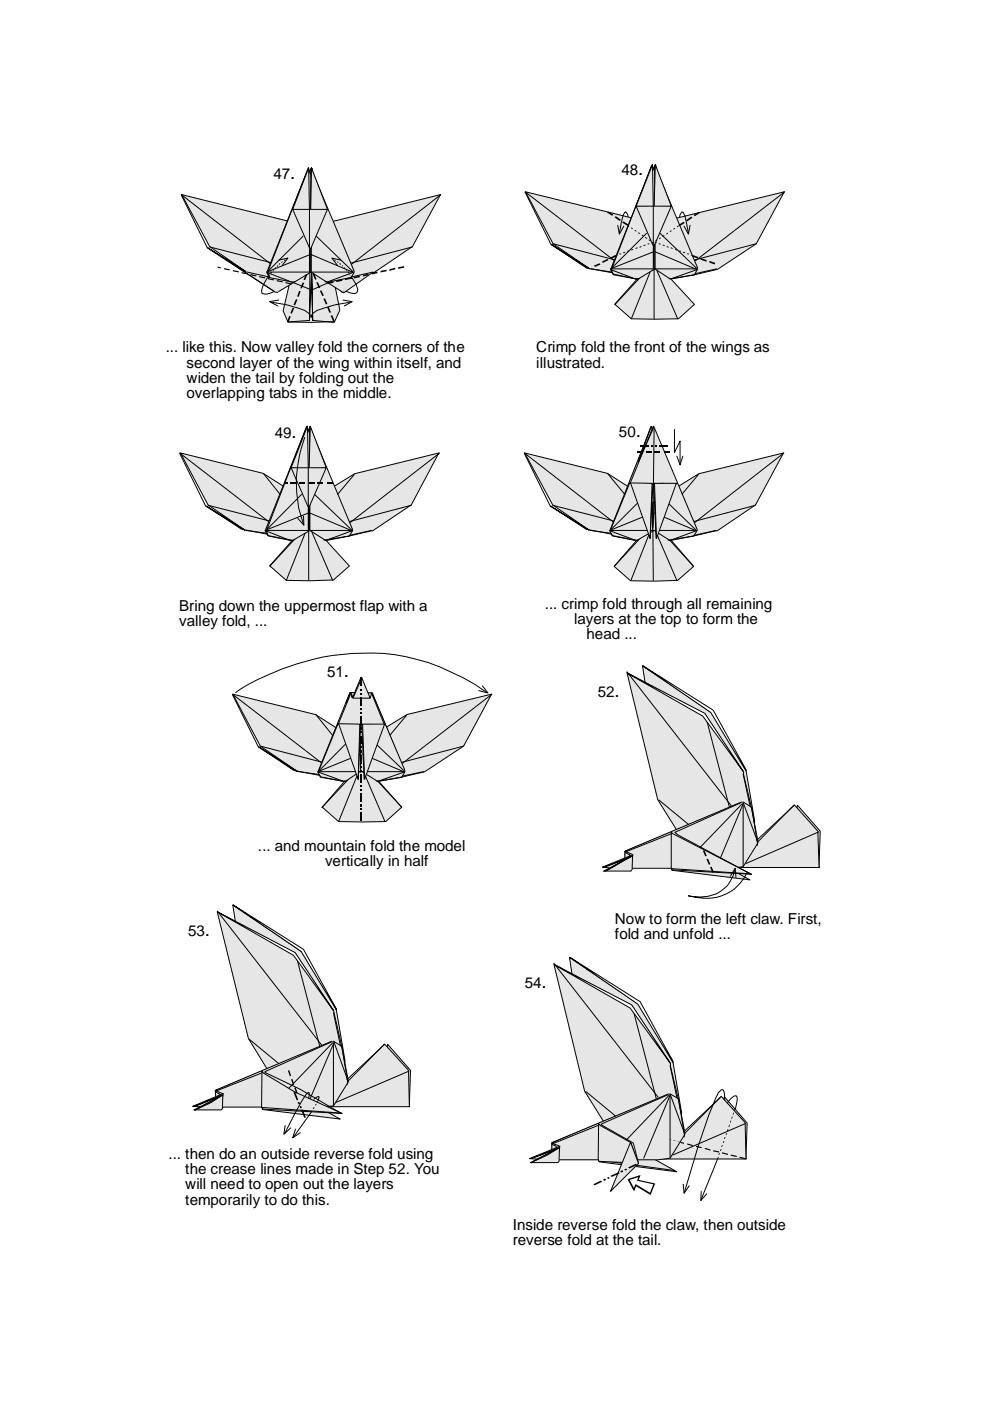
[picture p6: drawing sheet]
<svg xmlns="http://www.w3.org/2000/svg" width="210mm" height="297mm" viewBox="0 0 210 297" stroke-linecap="round" stroke-linejoin="round" font-family="sans-serif">
<path d="M154.3 233.7l1.4-1.3h.4l.2 .3a19.5 19.5 0 0 1-1.8 6.9l-2.4 6.1" fill="none" stroke="#000" stroke-width=".21"/>
<path d="M127.2 239.3l16.3 9.1-16.5-2.1z" fill-rule="evenodd" fill="#e6e6e6"/>
<path d="M127.2 239.3l16.3 9.1-16.5-2.1zM129 246.2l14.1 2" fill="none" stroke="#000" stroke-width=".21"/>
<path d="M142.7 177.5l16.3 9-16.5-2z" fill-rule="evenodd" fill="#e6e6e6"/>
<path d="M142.7 177.5l16.3 9-16.5-2z" fill="none" stroke="#000" stroke-width=".21"/>
<path d="M169.1 170.7l4.8 5.5-.2 7.7-5-11.7z" fill-rule="evenodd" fill="#e6e6e6"/>
<path d="M169.1 170.7l4.8 5.5-.2 7.7-5-11.7z" fill="none" stroke="#000" stroke-width=".21"/>
<path d="M136.2 141.2l14.8 10 7.2 12 1.8 11-.7 4.2-13.3-.9-5.5-8.7z" fill-rule="evenodd" fill="#e6e6e6"/>
<path d="M136.2 141.2l14.8 10 7.2 12 1.8 11-.7 4.2-13.3-.9-5.5-8.7z" fill="none" stroke="#000" stroke-width=".21"/>
<path d="M136.3 141.2l14.9 9.4 7 12.6v.2l-7.5-12.3z" fill-rule="evenodd" fill="#fff"/>
<path d="M136.3 141.2l14.9 9.4 7 12.6v.2l-7.5-12.3z" fill="none" stroke="#000" stroke-width=".21"/>
<path d="M138.6 91l4.7 21.4-2.4 .9 6.2 6.8-3.4 2.9-4.9 .2-5.1-.1-3.5-3 6.2-6.7-2.3-1.1z" fill-rule="evenodd" fill="#e6e6e6"/>
<path d="M138 90.6l-8.5 22 .4 1M138.6 91l4.7 21.4-2.4 .9 6.2 6.8-3.4 2.9-4.9 .2-5.1-.1-3.5-3 6.2-6.7-2.3-1.1zM137.7 113.1l-3.9 9.9M139.1 112.9l4.4 10.1" fill="none" stroke="#000" stroke-width=".21"/>
<path d="M66.1 35.7l6 30-1.1 2.5-5 .2-5-.1-1-2.4 2-8.3h-.3z" fill-rule="evenodd" fill="#e6e6e6"/>
<path d="M66.1 35.7l6 30-1.1 2.5-5 .2-5-.1-1-2.4 2-8.3h-.3zM62.3 60l3.8 1.5M69.5 60l-3.2 1.4" fill="none" stroke="#000" stroke-width=".21"/>
<path d="M66.1 57.1l.2 10.8-.3-9.9-.4 9.9 .1-10.1z" fill-rule="evenodd" fill="#fff"/>
<path d="M66.1 57.1l.2 10.8-.3-9.9-.4 9.9 .1-10.1zM65.6 67.9l-4.6 .4M66.3 67.9l4.6 .5" fill="none" stroke="#000" stroke-width=".21"/>
<path d="M133.3 250l2.3-.7-.3 .9 3.5 .8-.9 2.1-3-1.9-.4 1.1z" fill-rule="evenodd" fill="#fff"/>
<g fill="#000">
<path d="M133 250h.2l.1 .2 .1-.2zM133.1 250.1l.3-.1 1.2 2.3h-.3zM134.7 251.1l.3 .2-.5 1-.2-.1zM134.3 252.2l.2 .1v.3l-.2-.3h.3zM134.8 251.1h.2l-.3 .3 .3-.1-.3-.2zM134.7 251.4l.3-.3 3 1.9-.2 .3zM135.5 249.2l.2 .2-.3 .9-.3-.2zM135.1 250.1l.3 .2-.1-.2v.3l-.3-.1zM133.2 250l2.4-.8 .1 .3-2.4 .7zM135.5 249.2l.2 .3-.1-.3 .2-.1-.1 .3zM138.6 250.9l.3 .2-.9 2.1-.2-.2zM137.8 253l.2 .2-.1 .2-.1-.1 .2-.3z"/>
<path d="M135.3 250.1l3.5 .8v.2l-3.5-.7zM138.6 250.9l.2 .2v-.2h.1v.2z"/>
</g>
<path d="M70.3 47l23.1-5.7-5.9 11-8.2 5.5h-.3l-6.1 4.3-.3-.1-2.9-2.9z" fill-rule="evenodd" fill="#e6e6e6"/>
<path d="M70.3 47l23.1-5.7-5.9 11-8.2 5.5h-.3l-6.1 4.3-.3-.1-2.9-2.9z" fill="none" stroke="#000" stroke-width=".21"/>
<path d="M38.5 41.3l23.1 5.7 .6 12.1-3.4 2.8h-.5l-14.3-9.4 8.2 5.1-7.8-5.3z" fill-rule="evenodd" fill="#e6e6e6"/>
<path d="M38.4 41.3l18.9 14.6M38.5 41.3l23.1 5.7 .6 12.1-3.4 2.8h-.5l-14.3-9.4 8.2 5.1-7.8-5.3zM44.4 52.4l12.9 3.3" fill="none" stroke="#000" stroke-width=".21"/>
<path d="M65.4 35.7l9.7 22-2.4 4.3-6.7-4.3-7.2 4.3-2.2-4.2z" fill-rule="evenodd" fill="#e6e6e6"/>
<path d="M65.3 35.8l-8.6 22 .4 1M65.4 35.7l9.7 22-2.4 4.3-6.7-4.3-7.2 4.3-2.2-4.2zM65.8 57.4l.2-21.6v21.8M87.5 52.4l-13.2 3.4M93.5 41.3l-18.9 14.7" fill="none" stroke="#000" stroke-width=".21"/>
<path d="M66 36.1l9.2 21.5-.9-.1-8-18.9z" fill-rule="evenodd" fill="#e6e6e6"/>
<path d="M65.3 36l-2.7 7.3 3.4-7.5 9.1 21.7M38.4 41.3l5.5 11.2 14.4 9.4M56.6 57.8l5.5 2.1M56.8 57.7h18M64.3 50.1l-7.7 7.6M65.8 54l-9.2 3.7M66 54l8.9 3.8M67.1 50.1l7.7 7.5M74.8 57.8l-5.5 2" fill="none" stroke="#000" stroke-width=".21"/>
<path d="M65.4 35.6l.2 9.2-3.5-.4z" fill="#e6e6e6"/>
<path d="M65.4 35.6l.2 9.2-3.5-.4z" fill="none" stroke="#000" stroke-width=".21"/>
<path d="M66 35.6l3.4 8.8-3.5 .4z" fill="#e6e6e6"/>
<path d="M66 35.6l3.4 8.8-3.5 .4z" fill="none" stroke="#000" stroke-width=".21"/>
<path d="M62.1 44.4h7.3l-3.6 8.5z" fill="#e6e6e6"/>
<path d="M52.4 57.7l4.8 1.2 4.8 .9 .6-.1M62.1 44.4h7.3l-3.6 8.5zM65.6 44.4v8.3M65.6 52.9v5M66 52.5v5.2M79.1 57.7l-9.5 2.1-.7-.1" fill="none" stroke="#000" stroke-width=".21"/>
<g fill="#e6e6e6">
<path d="M56.7 58.8l1 .3 1.4 2.7h-.8z" fill-rule="evenodd"/>
<path d="M73.8 59.1l1-.3-1.6 2.9-.6 .3z" fill-rule="evenodd"/>
</g>
<g fill="#000">
<path d="M46.1 56.5l.7 .2v.2l-.7-.1zM47.5 56.8l1.2 .3v.2l-1.2-.2zM49.4 57.3l1.2 .2v.3l-1.2-.3zM51.2 57.7l1.3 .2v.3l-1.3-.3zM53.1 58.1l1.3 .3v.2l-1.3-.2zM54.9 58.5l1.3 .3v.2l-1.3-.2zM56.8 59h.2zM56.8 59l.1-.1 .1 .1zM56.9 58.9l.1-.1 .1 .2h-.1zM56.9 58.8l.2 .1zM56.9 58.9l.1-.1 .1 .2zM57.1 58.4v-.1l.1 .1-.1 .1z"/>
<path d="M57.2 58.1v.3zM57.1 58.3l.1 .1zM57.4 57.8l.1 .1zM57.4 57.8l.2-.2 .1 .2-.2 .1zM57.9 57.2v.3zM58 57.1v.2zM57.9 57.2l.1 .1zM56.8 59l1.3 .2v.3l-1.3-.3zM58.3 56.8v.2zM58.3 56.8l.1-.1 .1 .1-.2 .2zM58.4 56.6l.1 .2zM58.4 56.7l.1 .1z"/>
<path d="M58.7 56.4l.1-.2 .1 .2-.1 .2zM58.8 56.2h.1l.1 .1-.1 .1zM58.8 56.2l.1 .2zM59.1 56l.2-.2 .1 .2-.2 .2zM59.3 55.8l.1-.1v.2v.1zM59.3 55.8l.1 .2zM59.6 55.6l.3-.2v.2l-.2 .1zM58.7 59.4l1.2 .2v.3l-1.2-.3zM60.2 55.2l.3-.2v.1l-.2 .3zM60.7 54.8l.1-.1v.3zM64.2 59.9l.3 .1-.5 1.2-.3-.1zM64.9 58.1l.3 .1-.5 1.2-.4-.1z"/>
<path d="M66.3 58.1l.3-.1 .5 1.2-.3 .1zM67.1 59.9l.3-.1 .5 1.2-.3 .1zM69.4 59.9l1.3-.3v.4l-1.3 .2zM70.6 54.7v.3zM71 55l.2 .2-.1 .2-.2-.3zM71.3 59.5l1.3-.3v.3l-1.3 .3zM71.5 55.4l.3 .2-.1 .1-.2-.1zM72.1 55.7v.3zM72.1 55.8v.2zM72.1 55.8l.2 .2-.1 .2-.1-.2zM72.6 56.2v.2zM72.6 56.2v.3z"/>
<path d="M73 56.6l-.1 .2zM73 56.7l-.1 .1zM73.2 59l1.2-.2v.3l-1.2 .3zM73 56.7l.2 .1v.2l-.3-.2zM73.3 57.1l.2 .2zM73.4 57.3l.1-.1zM73.5 57.2v.3zM74 57.8l-.1 .1zM73.8 57.6l.2 .2-.1 .1-.2-.1zM74.1 58.1l.2 .3zM74.2 58.4h.1zM74.3 59h.2z"/>
<path d="M74.3 58.9l.2 .1zM74.3 58.7l.2 .2zM74.3 58.9h.2zM75 58.7l1.3-.3v.4l-1.3 .2zM77 58.3l1.1-.3v.4l-1.1 .2zM78.8 57.9l1.2-.3v.3l-1.2 .3zM80.7 57.4l1.3-.2v.3l-1.3 .3zM82.5 57.1l1.3-.3v.3l-1.3 .3zM84.4 56.7l1.3-.3v.4l-1.3 .2zM61.3 67l.3 .1-.4 1.2-.3-.1zM60.5 59.8l1.3 .3v.2l-1.3-.2zM62.1 65.2l.3 .1-.5 1.2-.3-.1z"/>
<path d="M62.7 63.4l.4 .1-.5 1.2-.4-.1zM63.4 61.7l.4 .1-.5 1.1h-.3zM67.8 61.7l.4-.1 .5 1.1-.4 .1zM68.6 63.4l.3-.1 .5 1.2h-.3zM69.3 65.1h.4l.5 1.1-.4 .1zM70.1 66.9l.3-.1 .6 1.2-.4 .1z"/>
</g>
<path d="M56.7 58.8l-.9 1.7-.3 1.1v.6a2.61 2.61 0 0 0 2.4-.3M59.1 55.1l1.9-.4-1.1 1.5M72.2 55.1l-1.8-.4 1.1 1.5M57.4 64l3.4 .6 3.8 1.2 1.2 1-.2 .6M59.1 63.6l-2 .4 1.8 .9M72.7 63.6l2 .4-1.7 .9M74.4 64l-3.4 .6-3.8 1.2-1.2 1 .2 .6" fill="none" stroke="#000" stroke-width=".21"/>
<path d="M139 35.1l4.4 21.7-2.3 1.1 6.1 6.6-3.4 3.1h-9.9l-3.5-3.1 6.2-6.6-2.3-1.1z" fill-rule="evenodd" fill="#e6e6e6"/>
<path d="M139 35.1l4.4 21.7-2.3 1.1 6.1 6.6-3.4 3.1h-9.9l-3.5-3.1 6.2-6.6-2.3-1.1z" fill="none" stroke="#000" stroke-width=".21"/>
<path d="M143.1 46.3l23.2-5.6-5.9 11-8.3 5.4a24.9 24.9 0 0 1-9.6 1.3z" fill-rule="evenodd" fill="#e6e6e6"/>
<path d="M143.1 46.3l23.2-5.6-5.9 11-8.3 5.4a24.9 24.9 0 0 1-9.6 1.3z" fill="none" stroke="#000" stroke-width=".21"/>
<path d="M111.4 40.7l23.1 5.6 .6 12.1-2.8-.1-7.9-1.5-7.5-5 8.2 5.2-7.8-5.3z" fill-rule="evenodd" fill="#e6e6e6"/>
<path d="M111.3 40.7l18.9 14.5M111.4 40.7l23.1 5.6 .6 12.1-2.8-.1-7.9-1.5-7.5-5 8.2 5.2-7.8-5.3zM117.3 51.7l12.9 3.4" fill="none" stroke="#000" stroke-width=".21"/>
<path d="M138.3 35l9.6 22-.7 1.3-5.1 .8-3.2-2.1-3.7 2.2-5.2-1.1-.5-.9z" fill-rule="evenodd" fill="#e6e6e6"/>
<path d="M138.1 35.2l-8.5 22 .4 .9M138.3 35l9.6 22-.7 1.3-5.1 .8-3.2-2.1-3.7 2.2-5.2-1.1-.5-.9zM138.9 35.2l-.3 21.6M138.9 35.1v21.8M160.4 51.7l-13.2 3.4M166.4 40.7l-19 14.6" fill="none" stroke="#000" stroke-width=".21"/>
<path d="M138.9 35.4l9.1 21.5-.8-.1-8.1-18.8z" fill-rule="evenodd" fill="#e6e6e6"/>
<path d="M138.1 35.3l-2.7 7.3 3.5-7.4 9 21.6M111.3 40.8l5.5 11 7.4 4.8M129.5 57.2l5.4 2M129.7 57h18M137.1 49.5l-7.6 7.5M138.6 53.4l-9.1 3.6M138.9 53.4l8.9 3.8M140 49.5l7.7 7.4M147.7 57.2l-5.5 1.9" fill="none" stroke="#000" stroke-width=".21"/>
<path d="M138.3 34.9l.2 9.2-3.6-.4z" fill="#e6e6e6"/>
<path d="M138.3 34.9l.2 9.2-3.6-.4z" fill="none" stroke="#000" stroke-width=".21"/>
<path d="M138.9 34.9l3.4 8.8-3.6 .4z" fill="#e6e6e6"/>
<path d="M138.9 34.9l3.4 8.8-3.6 .4z" fill="none" stroke="#000" stroke-width=".21"/>
<path d="M134.9 43.7h7.4l-3.7 8.7z" fill="#e6e6e6"/>
<g fill="none" stroke="#000" stroke-width=".21">
<path d="M74.5 58.7l1 1.6 .4 1.1-.2 .6-.4 .3-2-.5M125.3 57l4.4 .7 .4 .6 4.7 .8 .6-.1M131 47.8l.3 1.8 .9-1.7M133.2 46l-.1-.5-.4-.6-.3 .2-.3 .6-.8 3.8M134.9 43.7h7.4l-3.7 8.7zM135.1 59.1l-4.8 5.4M137.8 57.7l-3.9 9.9M138.5 43.7v8.3M138.5 52.4v4.9M138.7 57.1v10.5M138.9 51.8v5.2M139.3 57.3l4.4 10.3"/>
<path d="M144.1 46l.1-.5 .4-.6 .3 .2 .3 .6 .8 3.8M146.3 47.8l-.3 1.8-1-1.7M151.9 57l-4.5 1-.2 .3-4.8 .8-.6-.1"/>
</g>
<g fill="#000">
<path d="M125.9 56.3l1.2-.5 .2 .3-1.1 .5zM127.6 55.5l1.2-.6 .2 .2-1.2 .6zM128.9 44.8l1.1 .7-.2 .2-1.1-.6zM129.4 54.6l1.1-.6 .2 .3-1.1 .6zM130.6 54h.2l.1 .1-.2 .1zM130.6 45.8l1.1 .8-.3 .2-1.1-.7zM131.2 53.8l.5-.1v.2l-.4 .1zM132.1 53.5l.4-.1 .1 .1-.4 .2zM132.2 46.9l1.1 .7-.3 .3-1.1-.7zM133.1 47.7l.3 .2-.1 .2-.3-.2zM132.9 53.2l.4-.1 .1 .2-.4 .1zM133.9 48.2l.3 .3-.1 .1-.3-.2z"/>
<path d="M133.8 52.9l.4-.1 .1 .1-.4 .2zM134.6 48.7l.4 .3-.1 .1-.4-.2zM134.7 52.6l.4-.2 .1 .2-.4 .2zM135.4 49.2l.3 .3-.1 .1-.3-.2zM135.6 52.4l.4-.2 .1 .2-.5 .1zM136.1 49.7l.4 .3-.1 .2-.3-.3zM136.8 50.2l.4 .3v.2l-.5-.3zM136.4 52l.4-.2 .1 .2-.4 .2zM137.6 50.7l.4 .3-.1 .2-.4-.3zM137.2 51.7l.5-.1 .1 .2h-.5zM138.1 51.4l.4-.1 .1 .1-.4 .2zM138.9 51.3l.4 .1-.1 .2-.4-.2z"/>
<path d="M138.9 51l.4-.3 .1 .2-.4 .3zM139.7 51.6l.4 .1-.1 .1h-.4zM139.7 50.6l.3-.3 .1 .2-.3 .2zM140.5 51.8l.5 .2-.1 .2-.4-.2zM140.5 50.1l.3-.3 .1 .2-.4 .2zM141.4 52.2l.4 .2-.1 .1-.4-.1zM141.2 49.6l.4-.3v.2l-.3 .2zM142.2 52.4l.5 .2-.1 .2-.4-.2zM142 49.1l.3-.3 .1 .2-.3 .2zM142.7 48.5l.4-.2 .1 .2-.4 .2zM143.2 52.8l.4 .1-.1 .2-.4-.2zM143.8 47.7l1.1-.7 .3 .3-1.1 .6z"/>
<path d="M143.5 48l.3-.2 .1 .1-.3 .3zM144 53.1l.4 .1v.2l-.5-.1zM144.9 53.4l.4 .1-.1 .2-.4-.2zM145.5 46.7l1.1-.8 .2 .3-1.1 .7zM145.7 53.7l.4 .1-.1 .2-.4-.1zM146.6 54h.1l-.1 .2-.1-.1zM146.8 54l1.2 .5-.1 .3-1.2-.4zM147.1 45.6l1.1-.7 .2 .3-1.1 .6zM148.6 54.7l1.3 .4-.1 .4-1.3-.4zM150.5 55.3l1.1 .4v.4l-1.2-.4z"/>
</g>
<path d="M65.8 90.5l4.4 21.8-2.3 .9 6.2 6.8-3.4 3-5 .1-5-.1-3.5-3 6.2-6.7-2.4-1.1z" fill-rule="evenodd" fill="#e6e6e6"/>
<path d="M65.8 90.5l4.4 21.8-2.3 .9 6.2 6.8-3.4 3-5 .1-5-.1-3.5-3 6.2-6.7-2.4-1.1z" fill="none" stroke="#000" stroke-width=".21"/>
<path d="M70.4 103.4l4.8-3 17.8-4.4-5.8 11-8.2 5.6a30.1 30.1 0 0 1-9.7 1.3z" fill-rule="evenodd" fill="#e6e6e6"/>
<path d="M70.4 103.4l4.8-3 17.8-4.4-5.8 11-8.2 5.6a30.1 30.1 0 0 1-9.7 1.3z" fill="none" stroke="#000" stroke-width=".21"/>
<path d="M38.3 96l17.5 4.4 5.8 3.7 .4 9.8-2.8-.2-8-1.5-7.4-4.9 8.1 5.1-7.8-5.4z" fill-rule="evenodd" fill="#e6e6e6"/>
<path d="M38.1 96l19 14.7M38.3 96l17.5 4.4 5.8 3.7 .4 9.8-2.8-.2-8-1.5-7.4-4.9 8.1 5.1-7.8-5.4zM44.1 107.1l13 3.3" fill="none" stroke="#000" stroke-width=".21"/>
<path d="M65 90.5l9.8 22-.7 1.2-5.2 .8-3.2-2-3.6 2.1-5.3-1-.6-1z" fill-rule="evenodd" fill="#e6e6e6"/>
<path d="M64.9 90.6l-8.4 22 .3 1M65 90.5l9.8 22-.7 1.2-5.2 .8-3.2-2-3.6 2.1-5.3-1-.6-1zM93.2 96l-18.9 14.8M65.4 112.2l.3-21.7v21.9M87.2 107.1l-13.2 3.5" fill="none" stroke="#000" stroke-width=".21"/>
<path d="M65.8 90.9l9 21.5-.8-.1-8-18.9z" fill-rule="evenodd" fill="#e6e6e6"/>
<path d="M38.1 96.1l5.5 11.2 7.5 4.7M64.9 90.8l-2.7 7.3 3.5-7.6 9.1 21.8M56.4 112.6l5.3 2.1M56.6 112.5h17.9M63.9 104.8l-7.5 7.7M65.4 108.7l-9.2 3.8M65.6 108.7l9.1 3.9M66.7 104.8l7.9 7.6M74.6 112.6l-5.5 2" fill="none" stroke="#000" stroke-width=".21"/>
<path d="M65.2 90.4l.2 9.2-3.7-.4z" fill="#e6e6e6"/>
<path d="M65.2 90.4l.2 9.2-3.7-.4z" fill="none" stroke="#000" stroke-width=".21"/>
<path d="M65.8 90.4l3.4 8.8-3.7 .4z" fill="#e6e6e6"/>
<path d="M65.8 90.4l3.4 8.8-3.7 .4z" fill="none" stroke="#000" stroke-width=".21"/>
<path d="M61.7 99.2h7.5l-3.8 8.5z" fill="#e6e6e6"/>
<g fill="none" stroke="#000" stroke-width=".21">
<path d="M61.7 99.2h7.5l-3.8 8.5zM64.6 92.7a27.6 27.6 0 0 0-.3 18.5M65.4 99.2v8.3M52.2 112.5l4.4 .6 .4 .6 4.6 .9 .6-.1M55.9 100.4l3.5 4.4M62 114.6l-4.9 5.4M64.3 109.4l.1 2-1.2-1.5M64.7 113.1l-4 9.9M65.4 107.7v4.9M65.4 112.6v10.4M65.6 107.3v5.2M66.1 112.8l4.4 10.2"/>
<path d="M75.1 100.6l-3.5 4.2M78.7 112.5l-4.7 1.2-4.7 .9-.6-.1"/>
</g>
<path d="M60.4 102.2h.6v.4h-.6zM61.6 102.2h1.2v.4h-1.2zM63.5 102.2h1.3v.4h-1.3zM65.4 102.2h1.3v.4h-1.3zM67.3 102.2h1.3v.4h-1.3zM69.3 102.2h1.2v.4h-1.2z" fill="#000"/>
<path d="M143.3 103.4l4.9-3 17.9-4.4-5.9 11-8.1 5.6a31 31 0 0 1-9.7 1.3z" fill-rule="evenodd" fill="#e6e6e6"/>
<path d="M143.3 103.4l4.9-3 17.9-4.4-5.9 11-8.1 5.6a31 31 0 0 1-9.7 1.3z" fill="none" stroke="#000" stroke-width=".21"/>
<path d="M111.3 96l17.5 4.4 5.8 3.7 .4 9.8-2.8-.2-7.9-1.5-7.5-4.9 8.1 5.1-7.7-5.4z" fill-rule="evenodd" fill="#e6e6e6"/>
<path d="M111.2 96l18.8 14.7M111.3 96l17.5 4.4 5.8 3.7 .4 9.8-2.8-.2-7.9-1.5-7.5-4.9 8.1 5.1-7.7-5.4zM117.2 107.1l12.8 3.3" fill="none" stroke="#000" stroke-width=".21"/>
<path d="M138.1 90.5l9.7 22-.7 1.2-5.2 .8-3.2-2-3.7 2.1-5.2-1-.5-1z" fill-rule="evenodd" fill="#e6e6e6"/>
<path d="M138.1 90.5l9.7 22-.7 1.2-5.2 .8-3.2-2-3.7 2.1-5.2-1-.5-1zM166.2 96l-18.9 14.8M160.2 107.1l-13.2 3.5" fill="none" stroke="#000" stroke-width=".21"/>
<path d="M138.6 90.6l9.3 21.8-.9-.1-9.3-19.4z" fill-rule="evenodd" fill="#e6e6e6"/>
<path d="M111.2 96.1l5.5 11.2 7.4 4.7M138 90.5l-2.7 7.6 3.3-7.5M138.6 90.4l9.2 21.9M129.4 112.6l5.4 2M129.5 112.5h18M137 104.8l-7.6 7.7M138.4 108.7l-9.1 3.8M138.7 108.7l9 3.9M139.8 104.8l7.8 7.6M147.6 112.6l-5.5 2" fill="none" stroke="#000" stroke-width=".21"/>
<path d="M137.2 102.6l3.4-.1-.3 4h-4.1z" fill-rule="evenodd" fill="#e6e6e6"/>
<path d="M138.7 91l-.3 20.8M125.1 112.5l4.4 .6 .5 .6 4.7 .9 .6-.1M128.9 100.4l3.5 4.4M137.2 102.6l3.4-.1-.3 4h-4.1zM138.3 106.8v5.8M148.1 100.6l-3.5 4.2M151.8 112.5l-4.8 1.2-4.8 .9-.6-.1" fill="none" stroke="#000" stroke-width=".21"/>
<path d="M133.6 102.4l4.7 .1-.5 11.7z" fill-rule="evenodd" fill="#e6e6e6"/>
<path d="M133.6 102.4l4.7 .1-.5 11.7z" fill="none" stroke="#000" stroke-width=".21"/>
<path d="M138.8 102.5h4.8l-.3 .1-4.1 11.6z" fill-rule="evenodd" fill="#e6e6e6"/>
<path d="M138.5 90.4l-4.9 12.1M133.5 102.4l-4.1 10.2M135 114.6l-4.8 5.5M138.2 102.6h.5M138.2 106.6h.7M138.4 102.5l-.6 11.7M138.7 102.4l.4 11.8M138.7 106.8l-.3 5.4 .1 10.8M138.8 102.5h4.8l-.3 .1-4.1 11.6zM142.3 114.6l4.8 5.5M50 146.8a51.5 51.5 0 0 1 33.7-8 43.9 43.9 0 0 1 19.5 8M102.3 145.4l1.2 1.5-2-.5" fill="none" stroke="#000" stroke-width=".21"/>
<path d="M76.7 147.3l4.7 16.1-2.4 1.1 6.2 6.6-3.4 3.1h-10l-3.5-3.1 6.2-6.6-2.3-1.1z" fill-rule="evenodd" fill="#e6e6e6"/>
<path d="M74.3 146.9l-6.7 16.8 .4 1M76.7 147.3l4.7 16.1-2.4 1.1 6.2 6.6-3.4 3.1h-10l-3.5-3.1 6.2-6.6-2.3-1.1zM75.8 164.3l-4 9.9M77.2 163.9l4.4 10.3" fill="none" stroke="#000" stroke-width=".21"/>
<path d="M81.4 154.5l4.9-3 17.9-4.3-5.9 11-8.2 5.4a24.9 24.9 0 0 1-9.7 1.4z" fill-rule="evenodd" fill="#e6e6e6"/>
<path d="M81.4 154.5l4.9-3 17.9-4.3-5.9 11-8.2 5.4a24.9 24.9 0 0 1-9.7 1.4z" fill="none" stroke="#000" stroke-width=".21"/>
<path d="M49.4 147.2l17.5 4.3 5.8 3.7 .4 9.8-2.8-.1-8-1.5-7.4-5 8.1 5.1-7.8-5.3z" fill-rule="evenodd" fill="#e6e6e6"/>
<path d="M49.3 147.2l18.9 14.5M49.4 147.2l17.5 4.3 5.8 3.7 .4 9.8-2.8-.1-8-1.5-7.4-5 8.1 5.1-7.8-5.3zM55.2 158.2l13 3.4" fill="none" stroke="#000" stroke-width=".21"/>
<path d="M74.2 146.9h4.7l7 16.7-.7 1.2-5.2 .8-3.2-2h-.5l-3.1 2.1-5.3-1-.5-1z" fill-rule="evenodd" fill="#e6e6e6"/>
<path d="M74.2 146.9h4.7l7 16.7-.7 1.2-5.2 .8-3.2-2h-.5l-3.1 2.1-5.3-1-.5-1zM98.3 158.2l-13.2 3.5M104.3 147.2l-19 14.6" fill="none" stroke="#000" stroke-width=".21"/>
<path d="M74.4 146.9h4.4l7.1 16.5h-.8z" fill-rule="evenodd" fill="#e6e6e6"/>
<path d="M49.3 147.3l5.5 11.1 7.3 4.7M74.3 146.9l-1 2.2 1-2.2M75 156l-7.5 7.6M76.5 159.9l-9.1 3.7M76.8 159.9l9 3.8M77.9 156l7.8 7.4M78.1 146.9h.8l7 16.5M67.5 163.7l5.3 1.9M67.6 163.6h18M85.7 163.7l-5.5 1.9" fill="none" stroke="#000" stroke-width=".21"/>
<path d="M75.4 153.7l3.3-.1-.3 4h-4.1z" fill-rule="evenodd" fill="#e6e6e6"/>
<path d="M67 151.5l3.4 4.3M75.4 153.7l3.3-.1-.3 4h-4.1zM76.5 157.8v6M86.2 151.7l-3.5 4.1M63.2 163.6l4.4 .6 .5 .6 4.6 .8h.6M89.8 163.6l-4.5 .9-.2 .3-4.8 .8h-.5" fill="none" stroke="#000" stroke-width=".21"/>
<path d="M71.7 153.4l4.6 .1-.4 11.7z" fill-rule="evenodd" fill="#e6e6e6"/>
<path d="M71.7 153.4l4.6 .1-.4 11.7z" fill="none" stroke="#000" stroke-width=".21"/>
<path d="M76.9 153.5h4.8l-.3 .3-4.1 11.4z" fill-rule="evenodd" fill="#e6e6e6"/>
<path d="M143 91v5l1.2-2.5v4.8M143.5 96.7l.7 1.9 .6-1.9M71.6 153.5l-4.1 10.2M74.4 146.9l-2.7 6.6M76.3 153.7h.4M76.3 157.7h.7M76.5 153.6l-.6 11.7M76.8 153.5l.4 11.7M76.9 153.5h4.8l-.3 .3-4.1 11.4zM73.1 165.6l-4.9 5.6M80.3 165.7l4.9 5.4" fill="none" stroke="#000" stroke-width=".21"/>
<path d="M135 95.6h1.2v.4h-1.2zM135.7 94.4h1.9v.4h-1.9zM136.9 95.6h1.3v.4h-1.3zM138 94.4h.4v.4h-.4zM138.8 95.6h1.2v.4h-1.2zM138.9 94.4h.5v.4h-.5zM139.9 94.4h1.7v.4h-1.7zM140.7 95.6h1.3v.4h-1.3z" fill="#000"/>
<path d="M76.5 143.6l1.7 4.3h-3.4z" fill="#e6e6e6"/>
<path d="M76.5 143.6l1.7 4.3h-3.4z" fill="none" stroke="#000" stroke-width=".21"/>
<path d="M76.7 143.7l1.8 4.3h-3.7z" fill="#e6e6e6"/>
<path d="M76.7 143.7l1.8 4.3h-3.7z" fill="none" stroke="#000" stroke-width=".21"/>
<path d="M74.3 146.8h.9l-.4 1.1h-.2z" fill-rule="evenodd" fill="#e6e6e6"/>
<path d="M74.3 146.8h.9l-.4 1.1h-.2zM74.4 146.9l.4 .9M78.8 147.1l2.6 6.4M79 147.2l-.2-.3-.3 1M79 147h.1" fill="none" stroke="#000" stroke-width=".21"/>
<g fill="#000">
<path d="M76.4 151h.3v.4h-.3zM76.4 151.8h.3v1.9h-.3zM76.4 154.1h.3v.5h-.3zM76.4 155.1h.3v.4h-.3zM76.4 156h.3v1.6h-.3zM76.4 157.6h.3v.2h-.3zM76.4 157.6h.3zM76.4 158.3h.3v.4h-.3zM76.4 159.1h.3v.5h-.3zM76.5 143.7h.3v1.8h-.3zM76.5 146h.3v.4h-.3zM76.5 146.9h.3v.4h-.3z"/>
<path d="M76.5 147.8h.3v1.8h-.3zM76.5 150.1h.3v.4h-.3zM76.4 160h.3v1.8h-.3zM76.4 162.3h.3v.5h-.3zM76.4 163.3h.3v.4h-.3zM76.4 164.1h.3v1.9h-.3zM76.5 166.4h.3v.4h-.3zM76.5 167.3h.3v.5h-.3zM76.5 168.2h.3v1.8h-.3zM76.5 170.5h.3v.5h-.3zM76.5 171.4h.3v.4h-.3zM76.5 172.3h.3v1.8h-.3z"/>
</g>
<path d="M133 183.8l24.4-6.9 1.4 3.5 9.6-9.8 5 5.6 .3 7.7h-18.5l-4-3.5-2.5 .9z" fill-rule="evenodd" fill="#e6e6e6"/>
<path d="M173.6 176.4l-15.4 6.7M133 183.8l24.4-6.9 1.4 3.5 9.6-9.8 5 5.6 .3 7.7h-18.5l-4-3.5-2.5 .9z" fill="none" stroke="#000" stroke-width=".21"/>
<path d="M132.9 142.6l16.5 8.9 8.2 12.2v.5l1.7 7.1 .3 3v3.9l-15.7-1.5-4.5-7.2z" fill-rule="evenodd" fill="#e6e6e6"/>
<path d="M132.9 142.6l16.5 8.9 8.2 12.2v.5l1.7 7.1 .3 3v3.9l-15.7-1.5-4.5-7.2z" fill="none" stroke="#000" stroke-width=".21"/>
<path d="M132.5 180.5l25.1-10.5 1.7 1.1 1.3 7.7-3 5-2.6 .3h-22.5z" fill-rule="evenodd" fill="#e6e6e6"/>
<path d="M132.9 142.4l22.1 28.4M149.5 151.5l5.2 19.8M132.5 180.5l25.1-10.5 1.7 1.1 1.3 7.7-3 5-2.6 .3h-22.5z" fill="none" stroke="#000" stroke-width=".21"/>
<path d="M132.5 180.5l24.9-10.5-.2 1.3-24.9 12.5z" fill-rule="evenodd" fill="#e6e6e6"/>
<path d="M139.7 169.6l6.3 5.2M157.2 170l-24.7 10.5v1.3M157.4 170.4l-11.3 11.7M157.6 164.1l1.4 6.7 .3 .5 1.4 7-.2 1M157.6 170.5v13.2M157.6 170.2l-5.6 13.6M157.6 170.4l3.1 8.3" fill="none" stroke="#000" stroke-width=".21"/>
<path d="M127.8 183.8l6.4-2.6-.6 3.4z" fill="#e6e6e6"/>
<path d="M142.4 176.7l-9.6 3.8M127.8 183.8l6.4-2.6-.6 3.4zM132.8 180.4h.1M132.9 180.4l-.3 .1 1.4 .6" fill="none" stroke="#000" stroke-width=".21"/>
<path d="M133.1 142.8l16.3 8.4 8.2 12.3-8.6-11.7z" fill-rule="evenodd" fill="#fff"/>
<path d="M133.1 142.8l16.3 8.4 8.2 12.3-8.6-11.7z" fill="none" stroke="#000" stroke-width=".21"/>
<path d="M128 184.7l6.1-3.2-.1 2.8-.2 .4z" fill-rule="evenodd" fill="#e6e6e6"/>
<path d="M128 184.7l6.1-3.2-.1 2.8-.2 .4z" fill="none" stroke="#000" stroke-width=".21"/>
<path d="M142.3 176.5l17 8.9-16.9-1z" fill-rule="evenodd" fill="#e6e6e6"/>
<path d="M142.3 176.5l17 8.9-16.9-1zM157.1 170.2l-14 6.3 .6 .5 15.6 8.4M168.2 170.9l-7.8 7.3M142.5 184.4v-.2l16.7 1.1M154.9 185.8l1-1.7 .1 1.9M155.8 184.3a7.2 7.2 0 0 1-8.6 5.8l-1.2-.2a10.8 10.8 0 0 0 8.9-.9 9.5 9.5 0 0 0 3.4-3.9" fill="none" stroke="#000" stroke-width=".21"/>
<path d="M149 180.4l.4-.1 .5 1.2-.4 .1zM149.8 182.1h.3l.5 1.1-.3 .1zM150.5 183.8h.4l.5 1.1-.4 .1z" fill="#000"/>
<path d="M55.8 228.2l16.3 9.1-16.5-2.1z" fill-rule="evenodd" fill="#e6e6e6"/>
<path d="M55.8 228.2l16.3 9.1-16.5-2.1z" fill="none" stroke="#000" stroke-width=".21"/>
<path d="M82.2 221.4l4.8 5.5-.2 7.7-4.9-11.7z" fill-rule="evenodd" fill="#e6e6e6"/>
<path d="M82.2 221.4l4.8 5.5-.2 7.7-4.9-11.7z" fill="none" stroke="#000" stroke-width=".21"/>
<path d="M49.4 191.9l14.7 10 7.2 12 1.9 11-.8 4.2-13.1-.9-5.7-8.8z" fill-rule="evenodd" fill="#e6e6e6"/>
<path d="M49.4 191.9l14.7 10 7.2 12 1.9 11-.8 4.2-13.1-.9-5.7-8.8z" fill="none" stroke="#000" stroke-width=".21"/>
<path d="M49.4 191.9l14.9 9.4 7 12.8-7.5-12.4z" fill-rule="evenodd" fill="#fff"/>
<path d="M49.4 191.9l14.9 9.4 7 12.8-7.5-12.4z" fill="none" stroke="#000" stroke-width=".21"/>
<path d="M46.1 234.6l24.4-7 1.5 3.5 9.5-9.8 5.1 5.6 .2 7.7h-18.5l-4-3.6-2.5 1z" fill-rule="evenodd" fill="#e6e6e6"/>
<path d="M46.1 234.6l24.4-7 1.5 3.5 9.5-9.8 5.1 5.6 .2 7.7h-18.5l-4-3.6-2.5 1zM86.7 227.1l-15.4 6.6" fill="none" stroke="#000" stroke-width=".21"/>
<path d="M46.1 193.3l16.5 8.8 8.2 12.3a42.6 42.6 0 0 1 2 14.5l-15.7-1.5-4.4-7.2z" fill-rule="evenodd" fill="#e6e6e6"/>
<path d="M46.1 193.3l16.5 8.8 8.2 12.3a42.6 42.6 0 0 1 2 14.5l-15.7-1.5-4.4-7.2z" fill="none" stroke="#000" stroke-width=".21"/>
<path d="M45.7 231.3l25-10.5 1.8 1.1 1.2 7.7-3 4.9-2.5 .2h-22.6z" fill-rule="evenodd" fill="#e6e6e6"/>
<path d="M46.1 193.2l22.1 28.3M62.7 202.1l5.1 19.8M45.7 231.3l25-10.5 1.8 1.1 1.2 7.7-3 4.9-2.5 .2h-22.6z" fill="none" stroke="#000" stroke-width=".21"/>
<path d="M45.7 231.3l24.8-10.7-.1 1.3-24.9 12.7z" fill-rule="evenodd" fill="#e6e6e6"/>
<path d="M70.7 214.7l1.4 6.8 .4 .5 1.3 7.1-.1 .8M52.8 220.3l6.3 5.2M70.4 220.8l-24.8 10.4 .1 1.2M70.5 221.1l-11.2 11.7M70.7 221.2v13.2M70.9 220.9l-5.8 13.6M70.9 221.1l2.9 8.2" fill="none" stroke="#000" stroke-width=".21"/>
<path d="M40.9 234.6l6.4-2.8-.5 3.2z" fill="#e6e6e6"/>
<path d="M40.9 234.6l6.4-2.8-.5 3.2zM45.9 231.1h.1M46.1 231l-.4 .3 1.5 .5M55.6 227.4l-9.6 3.9" fill="none" stroke="#000" stroke-width=".21"/>
<path d="M46.2 193.4l16.4 8.6 8.1 12.2-8.5-11.6z" fill-rule="evenodd" fill="#fff"/>
<path d="M46.2 193.4l16.4 8.6 8.1 12.2-8.5-11.6z" fill="none" stroke="#000" stroke-width=".21"/>
<path d="M41.1 235.3l6.1-3.1v2.9l-.3 .2z" fill-rule="evenodd" fill="#e6e6e6"/>
<path d="M41.1 235.3l6.1-3.1v2.9l-.3 .2z" fill="none" stroke="#000" stroke-width=".21"/>
<path d="M55.5 227.2l.4 .3 6.6 4 10.1 4.6-17-1v-.3h-.1z" fill-rule="evenodd" fill="#e6e6e6"/>
<g fill="none" stroke="#000" stroke-width=".21">
<path d="M127.9 183.8l5.7-2.1-5.3 2.1zM132.6 180.5l.2 .4 .7 .3v.4l-5.1 3.1 5.7-3.3M41.1 234.6l5.6-2.2-5.3 2.2zM45.7 231.3l.2 .3 .7 .3v.3M47 232.3l-5.5 3M47.2 232.2l-2.5 1.6-3.4 1.6M55.5 227.2l.4 .3 6.6 4 10.1 4.6-17-1v-.3h-.1zM55.6 235.1l.1-.3 16.6 1.2M60.5 238.6l-.3 1.9 1.4-1.4M62.7 239.4l-.6 1.8 1.6-1.1M65.4 232.8l.2-.7-.1-.4-.1-.1-.5 .5-1 1.4-3.5 6.8M66 235.7l-3.8 5.4"/>
<path d="M66.5 233l.8-.5h.3l-.1 .7M70.3 220.9l-14.1 6.3-.1 .2 7.5 3.5 8.8 5.2M81.4 221.5l-7.8 7.4"/>
</g>
<g fill="#000">
<path d="M61 227l.3-.1 .4 1.1-.2 .2zM61.7 228.9l.3-.2 .4 1.2-.3 .2zM62.2 231.6l.4-.1 .6 1.7-.3 .1zM62.4 230.7l.3-.2 .4 1.2-.3 .1zM63.1 233.7l.3-.1 .3 .4-.4 .1zM63.5 234.6l.3-.1 .2 .4-.3 .1zM63.8 235.3l.4-.1 .7 1.7-.4 .1zM66 235.5l.2 .1-.1 .1h-.1zM66.5 234.7l.2 .1-.2 .3h-.2zM66.9 234.1l.2 .1-.1 .2-.2-.1zM66.9 234.1l.2 .1zM67 234h.1v.2h-.2z"/>
<path d="M67.4 233.2h.2l-.2 .4h-.2z"/>
</g>
<path d="M153.6 232.5l4.8 5.6-.2 7.6-5-11.7z" fill-rule="evenodd" fill="#e6e6e6"/>
<path d="M153.6 232.5l4.8 5.6-.2 7.6-5-11.7z" fill="none" stroke="#000" stroke-width=".21"/>
<path d="M120.7 203l14.8 10 7.2 12 1.8 11-.7 4.2-13.2-.9-5.6-8.7z" fill-rule="evenodd" fill="#e6e6e6"/>
<path d="M120.7 203l14.8 10 7.2 12 1.8 11-.7 4.2-13.2-.9-5.6-8.7z" fill="none" stroke="#000" stroke-width=".21"/>
<path d="M120.8 203l14.9 9.4 7 12.6v.2l-7.5-12.3z" fill-rule="evenodd" fill="#fff"/>
<path d="M120.8 203l14.9 9.4 7 12.6v.2l-7.5-12.3z" fill="none" stroke="#000" stroke-width=".21"/>
<path d="M117.5 245.6l24.4-6.9 1.4 3.5 9.6-9.8 5.1 5.6 .2 7.7h-18.5l-4-3.5-2.5 .9z" fill-rule="evenodd" fill="#e6e6e6"/>
<path d="M158.1 238.2l-15.4 6.7M117.5 245.6l24.4-6.9 1.4 3.5 9.6-9.8 5.1 5.6 .2 7.7h-18.5l-4-3.5-2.5 .9z" fill="none" stroke="#000" stroke-width=".21"/>
<path d="M117.4 204.4l16.5 8.9 8.3 12.2v.6l1.6 7 .3 3 .1 3.9-15.8-1.5-4.4-7.2z" fill-rule="evenodd" fill="#e6e6e6"/>
<path d="M117.4 204.4l16.5 8.9 8.3 12.2v.6l1.6 7 .3 3 .1 3.9-15.8-1.5-4.4-7.2z" fill="none" stroke="#000" stroke-width=".21"/>
<path d="M117 242.3l25.1-10.4 1.7 1 1.3 7.8-3 4.9-2.6 .3h-22.5z" fill-rule="evenodd" fill="#e6e6e6"/>
<path d="M117.4 204.2l22.1 28.4M134 213.3l5.2 19.8M117 242.3l25.1-10.4 1.7 1 1.3 7.8-3 4.9-2.6 .3h-22.5z" fill="none" stroke="#000" stroke-width=".21"/>
<path d="M117 242.4l24.9-10.6-.2 1.3-24.9 12.5z" fill-rule="evenodd" fill="#e6e6e6"/>
<path d="M124.2 231.4l6.3 5.2M141.7 231.9l-24.7 10.4v1.3M141.9 232.2l-11.3 11.8M142.1 225.9l1.4 6.8 .3 .4 1.4 7-.2 1M142.1 232.4v13.1M142.2 232l-5.7 13.6M142.2 232.2l3 8.3" fill="none" stroke="#000" stroke-width=".21"/>
<path d="M112.3 245.6l6.4-2.6-.5 3.1z" fill="#e6e6e6"/>
<path d="M127 238.5l-9.7 3.9M112.3 245.6l6.4-2.6-.5 3.1zM117.3 242.2h.1M117.4 242.2l-.3 .2 1.4 .5" fill="none" stroke="#000" stroke-width=".21"/>
<path d="M117.6 204.6l16.3 8.4 8.2 12.3-8.5-11.6z" fill-rule="evenodd" fill="#fff"/>
<path d="M117.6 204.6l16.3 8.4 8.2 12.3-8.5-11.6z" fill="none" stroke="#000" stroke-width=".21"/>
<path d="M112.5 246.5l6.1-3.2-.1 2.9-.2 .3z" fill-rule="evenodd" fill="#e6e6e6"/>
<path d="M112.5 246.5l6.1-3.2-.1 2.9-.2 .3z" fill="none" stroke="#000" stroke-width=".21"/>
<path d="M126.9 238.3l.4 .3 6.5 3.7 1.3 4.3-8.1-.4-.2-.2z" fill-rule="evenodd" fill="#e6e6e6"/>
<path d="M126.9 238.3l.4 .3 6.5 3.7 1.3 4.3-8.1-.4-.2-.2zM141.6 232.1l-14.2 6.3 6.9 3.9 1.1 4.4M152.7 232.7l-7.8 7.3M112.4 245.6l5.7-2.1zM117.1 242.3l.1 .4 .7 .3v.4M118.4 243.4l-5.6 3M118.5 243.4l-2.4 1.5-3.2 1.4-.2 .3" fill="none" stroke="#000" stroke-width=".21"/>
<path d="M133.7 242.2l1.7 4.5-5.9 5.9z" fill="#e6e6e6"/>
<path d="M153.7 233.3l-.2-1.9-.2-.3-.2-.1-.8 .7-2 4.7-2.2 6.5-3 9.9M154.3 233.7h.1M133.7 242.2l1.7 4.5-5.9 5.9zM144.9 251.1l.1 1.9 1.1-1.6M148.7 252.6l-.1 1.9 1.3-1.4M152.1 245.7l-3.4 8.6" fill="none" stroke="#000" stroke-width=".21"/>
<g fill="#000">
<path d="M154.3 239.4h.1l-.1 .4h-.1zM154.6 238.4h.2l-.2 .6h-.2zM154.9 237.6h.1l-.1 .4h-.1zM155.2 236.8h.2l-.2 .4h-.2zM155.4 235.9h.2l-.1 .4h-.1zM155.8 235.1h.2l-.2 .4h-.2zM125.8 251.1l1.6-.8 .3 .3-1.6 .7zM127.8 250.1l.5-.2 .2 .2-.4 .3zM128.7 249.7l.3-.2 .3 .3-.4 .2zM129.5 249.3l1.6-.8 .3 .3-1.7 .7zM131.5 248.4l.4-.3 .3 .3-.5 .2zM132.3 247.9l.5-.1 .2 .2-.4 .2z"/>
<path d="M133.2 247.5l1.6-.8 .2 .3-1.6 .8zM141.9 241.6l.4 .2zM142.7 241.8l.6 .1zM143.7 242l.4 .2zM144.3 242.1l.7 .2v.2l-.7-.2zM145.7 242.4l1.2 .4v.2l-1.2-.3zM147.6 242.9l1.2 .3v.2l-1.2-.2zM149.4 243.4l1.2 .3v.3l-1.2-.4zM152.2 245.3h.2l-.2 .4h-.1zM151.2 243.9l1.3 .2v.3l-1.3-.3zM152.5 244.5h.2l-.2 .4h-.2zM152.8 243.6h.2l-.2 .4h-.1z"/>
<path d="M153.1 242.8h.1l-.1 .4h-.2zM153.4 241.9h.2l-.2 .4h-.2zM153.7 241.1h.1l-.1 .4h-.2zM154 240.2h.2l-.2 .5h-.2zM153.1 244.3l1.2 .3v.3l-1.2-.4zM154.9 244.8l1.3 .3v.2l-1.3-.2zM156.8 245.2l1.3 .4v.2l-1.3-.3z"/>
</g>
<g font-size="4">
<text x="61.6" y="38">.</text>
<text x="135.3" y="37.2">.</text>
<text x="61.8" y="92.8">.</text>
<text x="134.8" y="92.6">.</text>
<text x="72.9" y="143.6">.</text>
<text x="130.3" y="147.8">.</text>
<text x="43.4" y="198.4">.</text>
<text x="114.8" y="209.6">.</text>
</g>
<g font-size="3.2">
<text x="58" y="38">47</text>
<text x="131.7" y="37.2">48</text>
<text x="35.1" y="74.7">... like this. Now valley fold the corners of the</text>
<text x="39.5" y="77.9">second layer of the wing within itself, and</text>
<text x="113.7" y="74.7">Crimp fold the front of the wings as</text>
<text x="113.7" y="77.9">illustrated.</text>
<text x="39.5" y="81.1">widen the tail by folding out the</text>
<text x="39.5" y="84.4">overlapping tabs in the middle.</text>
<text x="58.3" y="92.8">49</text>
<text x="131.2" y="92.6">50</text>
<text x="38" y="129.5">Bring down the uppermost flap with a</text>
<text x="115.5" y="129.1">... crimp fold through all remaining</text>
<text x="38" y="132.7">valley fold, ...</text>
<text x="121.8" y="132.4">layers at the top to form the</text>
<text x="124.4" y="135.6">head ...</text>
<text x="69.3" y="143.6">51</text>
<text x="126.7" y="147.8">52</text>
<text x="54.7" y="180.5">... and mountain fold the model</text>
<text x="68.9" y="183.7">vertically in half</text>
<text x="130.4" y="195.9">Now to form the left claw. First,</text>
<text x="39.9" y="198.4">53</text>
<text x="130.4" y="199.2">fold and unfold ...</text>
<text x="111.3" y="209.6">54</text>
<text x="35.7" y="245.7">... then do an outside reverse fold using</text>
<text x="39.3" y="248.9">the crease lines made in Step 52. You</text>
<text x="39.3" y="255.4">temporarily to do this.</text>
<text x="39.3" y="252.2">will need to open out the layers</text>
<text x="108.7" y="260.7">Inside reverse fold the claw, then outside</text>
<text x="108.7" y="263.9">reverse fold at the tail.</text>
</g>
</svg>
